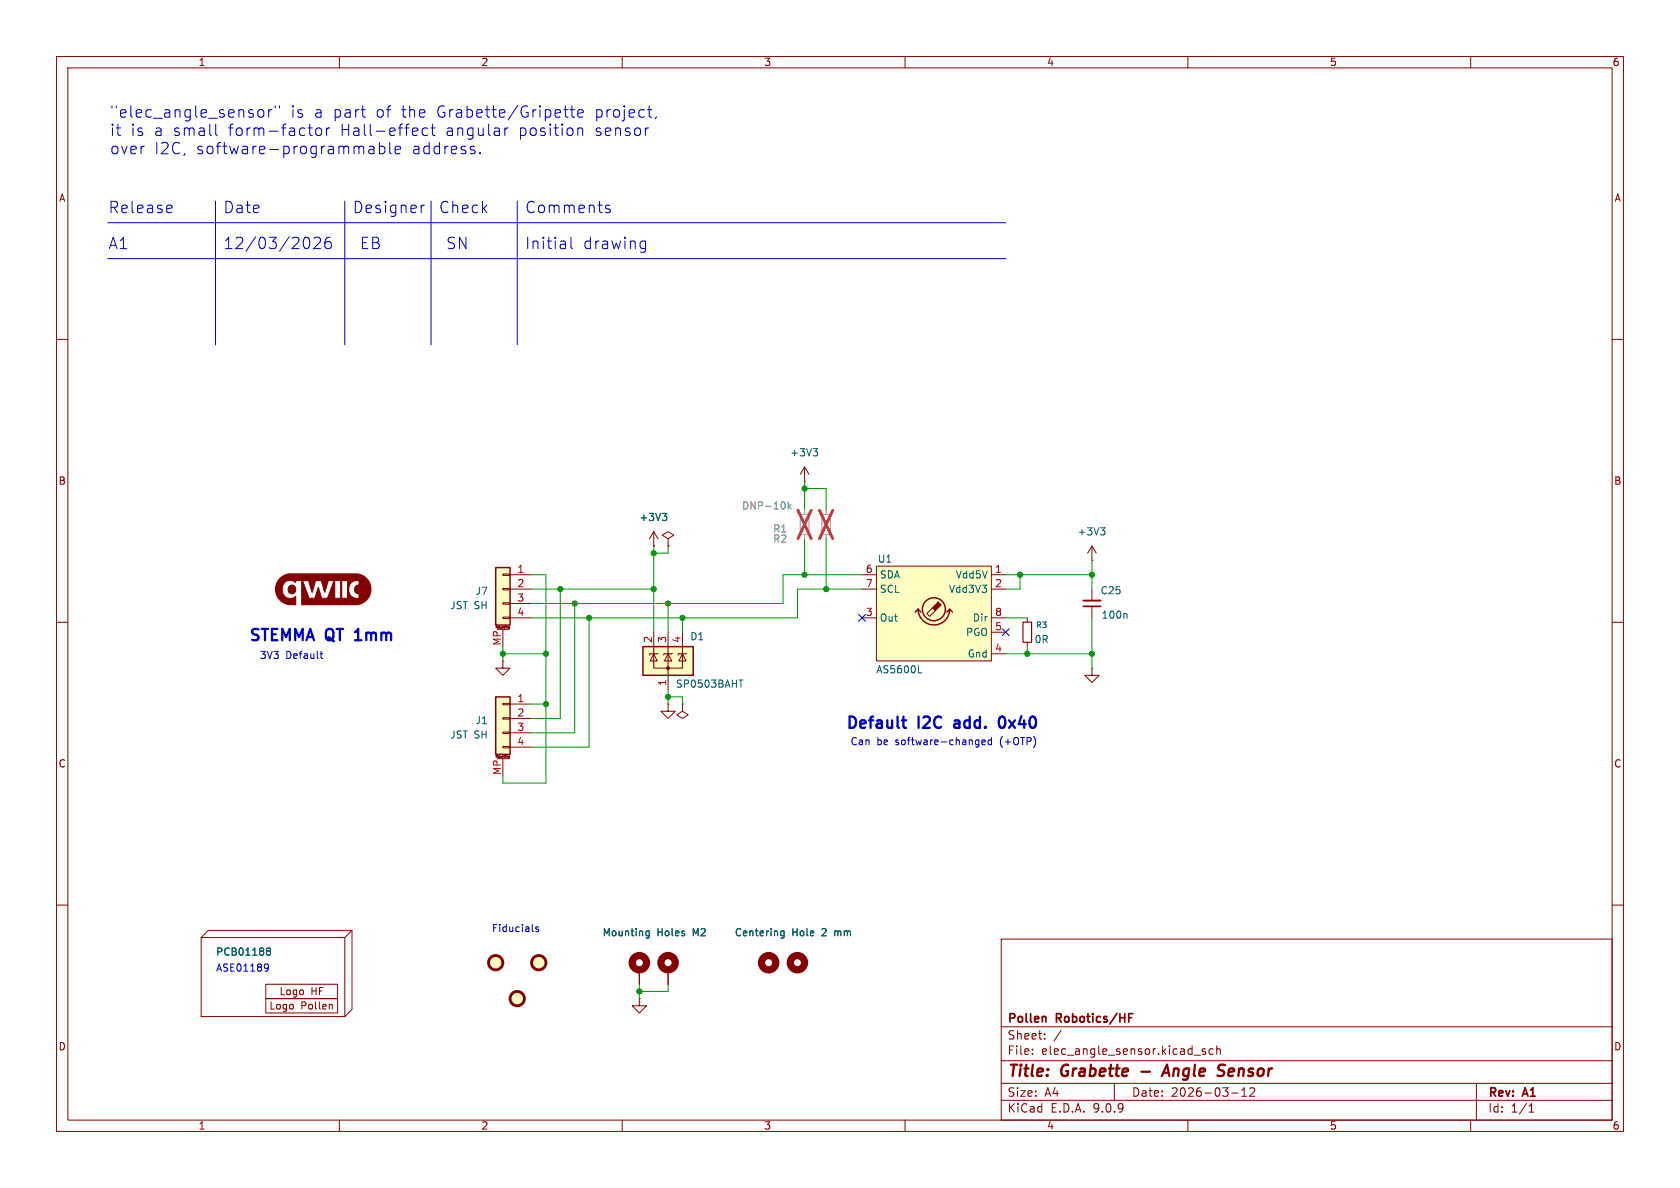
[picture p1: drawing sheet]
<svg xmlns="http://www.w3.org/2000/svg" width="297mm" height="210mm" viewBox="0 0 297 210" stroke-linecap="round" stroke-linejoin="round" font-family="sans-serif">
<g fill="none" stroke="#840000" stroke-width=".18">
<path d="M10 10h277v190h-277zM12 12h273v186h-273zM60 10v2M110 10v2M160 10v2M210 10v2M260 10v2M10 60h2M285 60h2M115.6 96.5h.1M115.6 94l-.8 1.3M115.6 94l.7 1.3"/>
<path d="M115.6 94v2.5M118.1 95.3l1-.7-1-.6-1 .6 1 .7v1.2M118.1 96.5h.1M142.2 85.1h.1M142.2 82.6l-.7 1.2M142.2 82.6l.8 1.2M142.2 82.6v2.5M10 110h2M193 118.1v1.3h-1.2l1.2 1.3 1.3-1.3h-1.3M193 118.1h.1M285 110h2M118.1 124.5v1.2h-1.3l1.3 1.3 1.3-1.3h-1.3"/>
<path d="M118.1 124.5h.1M10 160h2M113 176.5v1.3h1.3l-1.3 1.3-1.2-1.3h1.2M113 176.5h.1M177 166h108v32h-108zM285 160h2M60 198v2M110 198v2M160 198v2M177 194.5h108M177 191.5h108M177 187.5h108"/>
<path d="M177 181.5h108M182.5 186.3v.1M182.5 185.5v.1M184.7 183.6v.1M184.7 182.8v.1M187.6 182.1l-1.3 2M197 191.5v3M210 198v2M211.1 186.5h1.1M213.1 185.5l-.4-.1-.2 .2 .1 .2 .5 .2v.3h-.6M214.5 185.5l-.5-.1-.3 .3v.4l.2 .2h.6M215.1 185.5l.2-.1 .4 .1v.9"/>
<path d="M215.1 184.9v1.5M217.7 193.2h1.2M219.5 193.8h.9M219.5 192.7l.5-.4v1.5M221 192.4l.5-.1 .2 .1 .1 .3-.9 1.1h.9M260 198v2M261 191.5v6.5M270.3 196.6h.9M270.3 195.5l.4-.4v1.5"/>
</g>
<path d="M201.8 189.4h1.5M205.4 190.2l.9-2 .4 2M205.7 189.6h.9M215.8 188.2l.8 .1M216.1 189.3a.46 .46 0 0 1 .3 .4 .46 .46 0 0 1-.2 .4" fill="none" stroke="#840000" stroke-width=".4"/>
<path d="M184.8 179.8l.1 .9M199.6 179.9h.5M199.6 179.2h.7" fill="none" stroke="#840000" stroke-width=".3"/>
<g fill="#ffffc2" stroke="#ffffc2" stroke-width=".18">
<circle cx="91.4" cy="176.5" r="1.27"/>
<circle cx="87.6" cy="170.2" r="1.27"/>
<circle cx="95.2" cy="170.2" r="1.27"/>
</g>
<g fill="none" stroke="#840000" stroke-width=".51">
<circle cx="87.6" cy="170.2" r="1.27"/>
<circle cx="91.4" cy="176.5" r="1.27"/>
<circle cx="95.2" cy="170.2" r="1.27"/>
</g>
<path d="M141.5 90.9h1.5v3.6h-1.5zM145.3 90.9h1.5v3.6h-1.5z" fill="none" stroke="#a1a1a1" stroke-width=".2"/>
<path d="M142.2 90.2v.7M142.2 94.5v.8M146 90.2v.7M146 94.5v.8" fill="none" stroke="#a1a1a1" stroke-width=".18"/>
<path d="M139.4 88.7v1.3M139.5 89.5l.3 .5M139.8 89.1l-.4 .5" fill="none" stroke="#989898" stroke-width=".18"/>
<path d="M141.1 90.2l2.3 5M143.4 90.2l-2.3 5M144.9 90.2l2.3 5M147.2 90.2l-2.3 5" fill="none" stroke="#e12e31" stroke-width=".46"/>
<path d="M143.8 79.3h.7l-.4 .5M144.3 79.8l.2 .2v.3l-.2 .3M117.1 90.7h.8l-.5 .5M117.6 91.2l.3 .3v.3l-.3 .2" fill="none" stroke="#006464" stroke-width=".18"/>
<path d="M154.9 100.1h20.4v16.7h-20.4z" fill="#ffffc2"/>
<path d="M152.4 101.6h2.5M152.4 104.1h2.5M152.4 109.2h2.5M154.9 100.1h20.4v16.7h-20.4zM164.8 107.4l-1 1.1 .5 .5 1.1-1M175.3 101.6h2.5M175.3 104.1h2.5M175.3 109.2h2.5M175.3 111.8h2.5M175.3 115.6h2.5" fill="none" stroke="#840000" stroke-width=".18"/>
<g fill="none" stroke="#840000" stroke-width=".25">
<path d="M162.3 107.7a2.79 2.79 0 0 0 2.8 2.8 2.79 2.79 0 0 0 2.8-2.8M162.3 107.7l.5 .5M162.3 107.7l-.5 .5M167.9 107.7l.5 .5M167.9 107.7l-.5 .5"/>
<circle cx="165.1" cy="107.7" r="2.03"/>
</g>
<path d="M165.7 106.6l.2-.2 .5 .5-1 1.1-.6-.6 1.1-1z" fill="#840000" stroke="#840000" stroke-width=".18"/>
<path d="M162.4 118.9h.6" fill="none" stroke="#006464" stroke-width=".18"/>
<path d="M87.6 123.2h2.6v10.2h-2.6z" fill="#ffffc2"/>
<path d="M87.6 123.2h2.6v10.2h-2.6z" fill="none" stroke="#840000" stroke-width=".25"/>
<g fill="none" stroke="#840000" stroke-width=".18">
<path d="M181.6 109.2v.8M181.6 113.5v.8M193 104.1v2.1M193 107.2v2M87.7 133.9v-.4l.1 .3 .2-.3v.4M87.9 134.1h2M88.9 124.3h1.3v.3h-1.3zM88.9 126.9h1.3v.2h-1.3zM88.9 129.4h1.3v.3h-1.3zM88.9 132h1.3v.2h-1.3zM88.9 134.1v3.1M89.2 133.5v.3"/>
<path d="M89.4 133.5h.1M89.9 134h.1M89.9 133.9h.1M89.9 133.9h.2M90.1 134h-.1M90.1 133.6l-.2 .1v.2M90.1 133.6v.1M90.1 134h.1M90.1 133.6v.4M90.2 124.5h3.8M90.2 127h3.8M90.2 129.5h3.8"/>
<path d="M90.2 132.1h3.8"/>
</g>
<path d="M191.5 107.2h3.1" fill="none" stroke="#840000" stroke-width=".3"/>
<path d="M191.5 106.2h3.1" fill="none" stroke="#840000" stroke-width=".33"/>
<path d="M199 108.4l.2 .2v.7" fill="none" stroke="#006464" stroke-width=".18"/>
<path d="M180.8 110h1.6v3.5h-1.6z" fill="none" stroke="#840000" stroke-width=".2"/>
<path d="M87.6 100.3h2.6v10.2h-2.6z" fill="#ffffc2"/>
<path d="M87.6 100.3h2.6v10.2h-2.6z" fill="none" stroke="#840000" stroke-width=".25"/>
<g fill="none" stroke="#840000" stroke-width=".18">
<path d="M193 99.1h.1M193 96.5l-.7 1.3M193 96.5l.8 1.3M193 96.5v2.6M87.7 111v-.3l.1 .2 .2-.2v.3M87.9 111.3h2M88.9 101.5h1.3v.2h-1.3zM88.9 104h1.3v.3h-1.3zM88.9 106.6h1.3v.2h-1.3zM88.9 109.1h1.3v.2h-1.3zM88.9 116.8v1.3h-1.3l1.3 1.3 1.3-1.3h-1.3M88.9 116.8h.1"/>
<path d="M88.9 111.3v3M89.2 110.7v.3M89.4 110.7h.1M89.9 111.1l.1 .1M89.9 111h.1M89.9 110.8v.2M89.9 111h.2M89.9 110.8h.1M90.1 110.8h-.2M90.1 110.8h.1M90.1 111.1l-.1 .1M90.1 110.8v.3"/>
<path d="M90.1 111.1h.1M90.1 111h.1M90.2 101.6h3.8M90.2 104.1h3.8M90.2 106.7h3.8M90.2 109.2h3.8M47 174h12.7v2.5h-12.7zM118.1 171.5v2.5"/>
</g>
<path d="M194.6 93.3h.7l-.4 .5M195.1 93.8l.2 .2v.3l-.2 .3M138.6 164.6v1l-.2 .2h-.3M138.6 164.6h-.3l-.3 .2 .1 .6h.5" fill="none" stroke="#006464" stroke-width=".18"/>
<g fill="none" stroke="#840000" stroke-width="1.3">
<circle cx="118.1" cy="170.2" r="1.27"/>
<circle cx="135.9" cy="170.2" r="1.27"/>
</g>
<path d="M113.7 114.3h8.9v5.1h-8.9z" fill="#ffffc2"/>
<path d="M113.7 114.3h8.9v5.1h-8.9z" fill="none" stroke="#840000" stroke-width=".25"/>
<g fill="none" stroke="#840000" stroke-width=".18">
<path d="M115.6 96.5h.1M118.1 96.5h.1M115.6 115.6v2.5h5v-2.5M115.6 115.6l.6 1.2h-1.3zM115.6 111.8v3.8M116.3 115.6h-1.5v.2M118.1 115.6l.6 1.2h-1.2zM118.1 111.8v10.1M118.9 115.6h-1.6v.2M120.6 115.6l.7 1.2h-1.3zM120.6 111.8v3.8M121.4 115.6h-1.5v.2"/>
<path d="M120.6 124.5v1.2l1.1 .7-1.1 .6-1-.6 1-.7M120.6 124.5h.1M35.6 165.7h25.4v14h-25.4zM35.6 165.7l1.2-1.2h25.4v13.9l-1.2 1.3M47 176.5h12.7v2.6h-12.7zM58.6 177.5l.2 .2v.7M62.2 164.5l-1.2 1.2M113 171.5v2.5M118.1 171.5v2.5"/>
</g>
<g fill="#840000" stroke="#840000" stroke-width=".18">
<path d="M49.5 102.2l.6-.4 .9-.4 12 .1a2.74 2.74 0 0 1 2.6 2.6 2.74 2.74 0 0 1-2.4 2.8h-9.9v-4.3h.2l1.1 3.2h1.1l.6-2 .6 2h4.5v-1.6h.3a1.51 1.51 0 0 0 1.8 1.6v-.8a.76 .76 0 0 1-.8-.8 .76 .76 0 0 1 .8-.8v-.8a1.54 1.54 0 0 0-1.8 1.6h-.3v-1.6h-1v3.2h-.2v-3.2h-1v3.2h-1.3l1.1-3.2h-1l-.6 2.1-.6-2.1h-1l-.6 2.1-.5-1.7a.36 .36 0 0 0-.2-.4 .36 .36 0 0 0-.4 0h-1.8v.4a1.44 1.44 0 0 0-1.8-.2 1.44 1.44 0 0 0-.6 1.8 1.38 1.38 0 0 0 .9 1.1 1.38 1.38 0 0 0 1.5-.3v1.5a2.87 2.87 0 0 1-2.9-.9 2.87 2.87 0 0 1-.4-3z"/>
<circle cx="118.1" cy="118.1" r=".25"/>
<circle cx="51.6" cy="104.2" r=".75"/>
</g>
<g fill="none" stroke="#006464" stroke-width=".18">
<path d="M117.1 90.7h.8l-.5 .5M117.6 91.2l.3 .3v.3l-.3 .2M130.6 120.2h.7M47.2 168l.1 .1M47.2 167.7l.1-.1h.4l.1 .3-.2 .2M47.3 168.1h.3M47.3 168.1l-.1 .1M47.6 168.1l.2 .3v.3l-.2 .2-.4-.2M114.2 165.3l.2 .1h.4M114.8 164.6v1l-.3 .2h-.3M114.8 164.6h-.4l-.2 .1M138.6 164.6v1l-.2 .2h-.3"/>
<path d="M138.6 164.6h-.3l-.3 .2 .1 .6h.5"/>
</g>
<g fill="none" stroke="#840000" stroke-width="1.3">
<circle cx="113" cy="170.2" r="1.27"/>
<circle cx="141" cy="170.2" r="1.27"/>
</g>
<g fill="none" stroke="#0000c2" stroke-width=".18">
<path d="M45.8 19.5a.54 .54 0 0 1 .8 .3v.5a.54 .54 0 0 1-.5 .4 .54 .54 0 0 1-.5-.4v-.5zM47.5 19.4v1.3M48.1 19.4a.51 .51 0 0 0-.6 .4M48.6 18.7v.4M49.4 18.7v.4M63.8 19.4h.8M99.7 19.4h.7M100 18.7v1.7v.2l.4 .1M100.8 19.4h.8M101.1 18.7v1.7l.1 .2 .4 .1M114.5 19.4h.7M19 39.4h158.8"/>
<path d="M30.1 36.3l.2 .1 .1 .3-.9 .2M30.3 37.5l-.2 .1M38.1 35.6v25.4M38.1 21.9v1.8l.3 .3M54.5 22.6h.7M54.8 23.7l.1 .2 .3 .1M55.9 22.8a.54 .54 0 0 1 .5-.2 .54 .54 0 0 1 .5 .4v.6a.54 .54 0 0 1-.6 .4 .54 .54 0 0 1-.5-.4zM57.7 22.6v1.4M58.3 22.6a.51 .51 0 0 0-.6 .4M61 35.6v25.4M64.4 20.7h.2M65.3 25.9l.2-.1 .5 .1 .1 1.3"/>
<path d="M66.1 26.3l-.6 .1a.39 .39 0 0 0-.3 .4 .39 .39 0 0 0 .3 .4l.6-.1M67.1 25.9l.6-.1 .3 .4v.6l-.2 .3-.1 .1-.6-.1M67.1 25.2v2M68.9 25.2v1.7l.3 .3M69.9 26.5l.9-.2-.1-.4-.6-.1-.2 .3 .1 1 .1 .1 .6-.1M73.6 22.6l.2 .1 .1 .4-1 .2M73.8 23.9l-.2 .1M74.5 36.3v1.3M75 36.3a.51 .51 0 0 0-.5 .3M75.6 22.7l-.6-.1-.4 .4v.6l.2 .3 .2 .1 .6-.1M76.2 22.6h.7M76.2 35.6v25.4"/>
<path d="M76.4 21.9v1.8l.1 .2 .4 .1M84.9 27l.1 .1-.1 .1M84.9 27l-.1 .1 .1 .1M84.9 27v.2M89.3 22.6v1.4M89.8 22.6a.51 .51 0 0 0-.5 .4M91.4 35.6v25.4M102.2 20.1l.9-.2-.1-.4-.6-.1-.2 .3v.9l.2 .1 .6-.1M102.2 22.7l.2-.1 .5 .1 .1 1.3M107 36.6l.1 .2 .7 .2 .1 .2-.1 .3-.2 .1-.6-.1M107.8 36.4l-.5-.1-.3 .2M115.1 20.7h.1"/>
<path d="M116 20.6l-.2 .4M19 45.7h158.8M54.1 41.9a.51 .51 0 0 1 .6 .4 1.04 1.04 0 0 1-.6 1.6M55.5 42.1l.3-.2h.5a.54 .54 0 0 1 .3 .9l-1.2 1.1h1.3M58.4 41.9a.79 .79 0 0 0-1 .9v.8l.2 .3h.6l.3-.1 .1-.7-.2-.3-.6-.1-.4 .4M100.9 41.9v1.8l.3 .2M113.5 42.6l.6 .1M114.1 42.6v1.6a.54 .54 0 0 1-.7 .4M114.1 43.9h-.6M56.6 115.6h.5M56.8 115.1v1.1l.3 .2M172.9 130.8l.1 .1"/>
<path d="M173 130.8v1.1M173 131.6h-.1M173.6 131.2l.6-.1-.1-.2-.3-.1-.2 .2 .1 .6h.4M175.3 130.9l-.4-.1-.2 .2 .1 .6h.5M175.3 130.4v1.2M47 170.4l.4 .1a.84 .84 0 0 1-.3 1.2M47.5 170.9l-.3 .3h-.2M95.2 163.9l-.3-.1-.2 .2 .1 .2 .4 .1v.3h-.5"/>
</g>
<g fill="none" stroke="#009600" stroke-width=".18">
<path d="M115.6 96.5v15.3M118.1 96.5v1.3h-2.5M142.2 86.4h3.8v3.8M142.2 85.1v5.1M142.2 95.3v6.3M146 95.3v8.8M193 99.1v5M88.9 114.3v2.5M88.9 115.6h7.6M94 101.6h2.5v36.8h-7.6v-1.2M94 104.1h21.6M99.1 104.1v22.9h-5.1"/>
<path d="M101.6 106.7v22.8h-7.6M104.1 109.2v22.9h-10.1M118.1 106.7v5.1M120.6 109.2v2.6M152.4 104.1h-11.4v5.1h-47M152.4 101.6h-14v5.1h-44.4M177.8 109.2h3.8M177.8 101.6h15.2M177.8 115.6h15.2M180.3 101.6v2.5h-2.5M181.6 114.3v1.3M193 109.2v8.9"/>
<path d="M94 124.5h2.5M118.1 123.2h2.5v1.3M118.1 121.9v2.6M113 174v2.5M118.1 174v1.3h-5.1"/>
</g>
<path d="M151.8 108.6l1.2 1.2M153 108.6l-1.2 1.2M177.2 111.2l1.2 1.2M178.4 111.2l-1.2 1.2" fill="none" stroke="#000084" stroke-width=".18"/>
<path d="M62.8 113.2h1.1M62.9 111.7h-.1M159.4 127.3h.8M159.7 126.7v1.7l.1 .2 .4 .1M177.4 126.8a.47 .47 0 0 0-.7 .3 1.03 1.03 0 0 0 .5 1.6l.2-.1" fill="none" stroke="#0000c2" stroke-width=".4"/>
<path d="M142.2 90.2v.7M142.2 94.5v.8M146 90.2v.7M146 94.5v.8" fill="none" stroke="#a1a1a1" stroke-width=".18"/>
<path d="M141.1 90.2l2.3 5M143.4 90.2l-2.3 5M144.9 90.2l2.3 5M147.2 90.2l-2.3 5" fill="none" stroke="#e12e31" stroke-width=".46"/>
<path d="M139.4 88.7v1.3M139.5 89.5l.3 .5M139.8 89.1l-.4 .5" fill="none" stroke="#989898" stroke-width=".18"/>
<g fill="#009600" stroke="#009600" stroke-width=".18">
<circle cx="88.9" cy="115.6" r=".46"/>
<circle cx="99.1" cy="104.1" r=".46"/>
<circle cx="181.6" cy="115.6" r=".46"/>
<circle cx="115.6" cy="97.8" r=".46"/>
<circle cx="142.2" cy="101.6" r=".46"/>
<circle cx="120.6" cy="109.2" r=".46"/>
<circle cx="118.1" cy="123.2" r=".46"/>
<circle cx="146" cy="104.1" r=".46"/>
<circle cx="115.6" cy="104.1" r=".46"/>
<circle cx="118.1" cy="106.7" r=".46"/>
<circle cx="96.5" cy="115.6" r=".46"/>
<circle cx="104.1" cy="109.2" r=".46"/>
<circle cx="101.6" cy="106.7" r=".46"/>
<circle cx="96.5" cy="124.5" r=".46"/>
<circle cx="113" cy="175.3" r=".46"/>
<circle cx="193" cy="101.6" r=".46"/>
<circle cx="142.2" cy="86.4" r=".46"/>
<circle cx="180.3" cy="101.6" r=".46"/>
<circle cx="193" cy="115.6" r=".46"/>
</g>
<g font-size="2.8" fill="#0000c2">
<text x="19.3" y="21">&quot;elec_angle_sensor&quot;</text>
<text x="51.3" y="21">is</text>
<text x="55.4" y="21">a part</text>
<text x="66.4" y="21">of</text>
<text x="71" y="21">the</text>
<text x="77.3" y="21">Grabette/Gripette</text>
<text x="105.3" y="21">project,</text>
<text x="19.3" y="24.2">it</text>
<text x="19.3" y="27.4">over</text>
<text x="23" y="24.2">is</text>
<text x="27.2" y="24.2">a small</text>
<text x="27.2" y="27.4">I2C,</text>
<text x="34.6" y="27.4">software-programmable</text>
<text x="40.4" y="24.2">form-factor</text>
<text x="60.2" y="24.2">Hall-effect</text>
<text x="72.8" y="27.4">address.</text>
<text x="78.9" y="24.2">angular</text>
<text x="91.8" y="24.2">position</text>
<text x="105.4" y="24.2">sensor</text>
<text x="19" y="37.9">Release</text>
<text x="39.4" y="37.9">Date</text>
<text x="62.2" y="37.9">Designer</text>
<text x="77.5" y="37.9">Check</text>
<text x="92.7" y="37.9">Comments</text>
<text x="19" y="44.2">A1</text>
<text x="39.4" y="44.2">12/03/2026</text>
<text x="63.5" y="44.2">EB</text>
<text x="78.7" y="44.2">SN</text>
<text x="92.7" y="44.2">Initial</text>
<text x="103" y="44.2">drawing</text>
<text x="43.8" y="113.9">STEMMA QT</text>
<text x="63.6" y="113.9">1mm</text>
<text x="149.3" y="129.4">Default</text>
<text x="162.3" y="129.4">I2C</text>
<text x="169.5" y="129.4">add.</text>
<text x="178.2" y="129.4">0x40</text>
</g>
<g font-size="2.8" fill="#840000">
<text x="178" y="190.9">Title:</text>
<text x="187.7" y="190.9">Grabette</text>
<text x="207.4" y="190.9">Angle</text>
<text x="217.8" y="190.9">Sensor</text>
</g>
<g font-size="2.1" fill="#840000">
<text x="178" y="184">Sheet:</text>
<text x="178" y="181.2">Pollen</text>
<text x="186.8" y="181.2">Robotics/HF</text>
<text x="178" y="186.7">File:</text>
<text x="184.1" y="186.7">elec_angle_sensor.kicad_sch</text>
<text x="178" y="196.9">KiCad</text>
<text x="178" y="194.1">Size:</text>
<text x="184.7" y="194.1">A4</text>
<text x="185.7" y="196.9">E.D.A.</text>
<text x="193.3" y="196.9">9.0.9</text>
<text x="200" y="194.1">Date:</text>
<text x="207" y="194.1">2026-03-12</text>
<text x="263" y="194.3">Rev:</text>
<text x="263" y="196.9">Id:</text>
<text x="267.1" y="196.9">1/1</text>
<text x="269.4" y="194.3">A1</text>
</g>
<g font-size="1.8" fill="#840000">
<text x="35" y="11.9">1</text>
<text x="85" y="11.9">2</text>
<text x="135" y="11.9">3</text>
<text x="185" y="11.9">4</text>
<text x="235" y="11.9">5</text>
<text x="285" y="11.9">6</text>
<text x="10.3" y="35.9">A</text>
<text x="285.3" y="35.9">A</text>
<text x="10.3" y="85.9">B</text>
<text x="285.3" y="85.9">B</text>
<text x="10.3" y="135.9">C</text>
<text x="285.3" y="135.9">C</text>
<text x="47.5" y="178.7">Logo</text>
<text x="49.3" y="176.1">Logo</text>
<text x="53.2" y="178.7">Pollen</text>
<text x="55" y="176.1">HF</text>
<text x="10.3" y="185.9">D</text>
<text x="285.3" y="185.9">D</text>
<text x="35" y="199.9">1</text>
<text x="85" y="199.9">2</text>
<text x="135" y="199.9">3</text>
<text x="185" y="199.9">4</text>
<text x="235" y="199.9">5</text>
<text x="285" y="199.9">6</text>
</g>
<g font-size="1.8" fill="#006464">
<text x="139.6" y="80.9">+3V3</text>
<text x="112.9" y="92.3">+3V3</text>
<text x="190.4" y="94.8">+3V3</text>
<text x="155.1" y="99.7">U1</text>
<text x="79.5" y="107.9">JST SH</text>
<text x="84" y="105.4">J7</text>
<text x="155.4" y="102.5">SDA</text>
<text x="155.4" y="105">SCL</text>
<text x="167.7" y="105">Vdd3V3</text>
<text x="168.9" y="102.5">Vdd5V</text>
<text x="194.5" y="105.3">C25</text>
<text x="121.9" y="113.4">D1</text>
<text x="155.4" y="110.1">Out</text>
<text x="170.7" y="112.6">PGO</text>
<text x="171.9" y="110.1">Dir</text>
<text x="182.8" y="113.9">0R</text>
<text x="194.7" y="109.6">100n</text>
<text x="154.8" y="119.2">AS5600L</text>
<text x="171" y="116.4">Gnd</text>
<text x="119.4" y="121.8">SP0503BAHT</text>
<text x="79.5" y="130.8">JST SH</text>
<text x="84" y="128.2">J1</text>
<text x="106.4" y="165.7">Mounting</text>
<text x="116.1" y="165.7">Holes</text>
<text x="122.6" y="165.7">M2</text>
<text x="129.8" y="165.7">Centering</text>
<text x="140" y="165.7">Hole</text>
<text x="145.4" y="165.7">2</text>
<text x="147.8" y="165.7">mm</text>
<text x="38.1" y="169.1">PCB01188</text>
</g>
<g font-size="1.8" fill="#989898">
<text x="131.1" y="90.3">DNP-10k</text>
<text x="136.6" y="94.3">R1</text>
<text x="136.6" y="96.1">R2</text>
</g>
<g font-size="1.8" fill="#a90000">
<text x="91.4" y="101.3">1</text>
<text x="153" y="101.3">6</text>
<text x="175.8" y="101.3">1</text>
<text x="91.4" y="103.9">2</text>
<text x="91.4" y="106.4">3</text>
<text x="153" y="103.9">7</text>
<text x="175.8" y="103.9">2</text>
<text x="91.4" y="109">4</text>
<text x="115.3" y="113.7" transform="rotate(-90 115.3 113.7)">2</text>
<text x="117.9" y="113.7" transform="rotate(-90 117.9 113.7)">3</text>
<text x="120.4" y="113.7" transform="rotate(-90 120.4 113.7)">4</text>
<text x="153" y="109">3</text>
<text x="175.8" y="109">8</text>
<text x="175.8" y="111.5">5</text>
<text x="88.6" y="114.2" transform="rotate(-90 88.6 114.2)">MP</text>
<text x="175.8" y="115.3">4</text>
<text x="91.4" y="124.2">1</text>
<text x="117.9" y="121.4" transform="rotate(-90 117.9 121.4)">1</text>
<text x="91.4" y="126.7">2</text>
<text x="91.4" y="129.3">3</text>
<text x="91.4" y="131.8">4</text>
<text x="88.6" y="137.1" transform="rotate(-90 88.6 137.1)">MP</text>
</g>
<g font-size="1.8" fill="#0000c2">
<text x="45.8" y="116.7">3V3</text>
<text x="50.5" y="116.7">Default</text>
<text x="150.3" y="131.9">Can</text>
<text x="155" y="131.9">be</text>
<text x="158.4" y="131.9">software-changed</text>
<text x="177.1" y="131.9">(+OTP)</text>
<text x="86.9" y="164.9">Fiducials</text>
<text x="38.1" y="171.8">ASE01189</text>
</g>
<text font-size="1.4" fill="#006464" x="183" y="111.2">R3</text>
<g font-size=".5" fill="#840000">
<text x="87.4" y="111.3">Mounting</text>
<text x="87.4" y="134.2">Mounting</text>
</g>
</svg>
